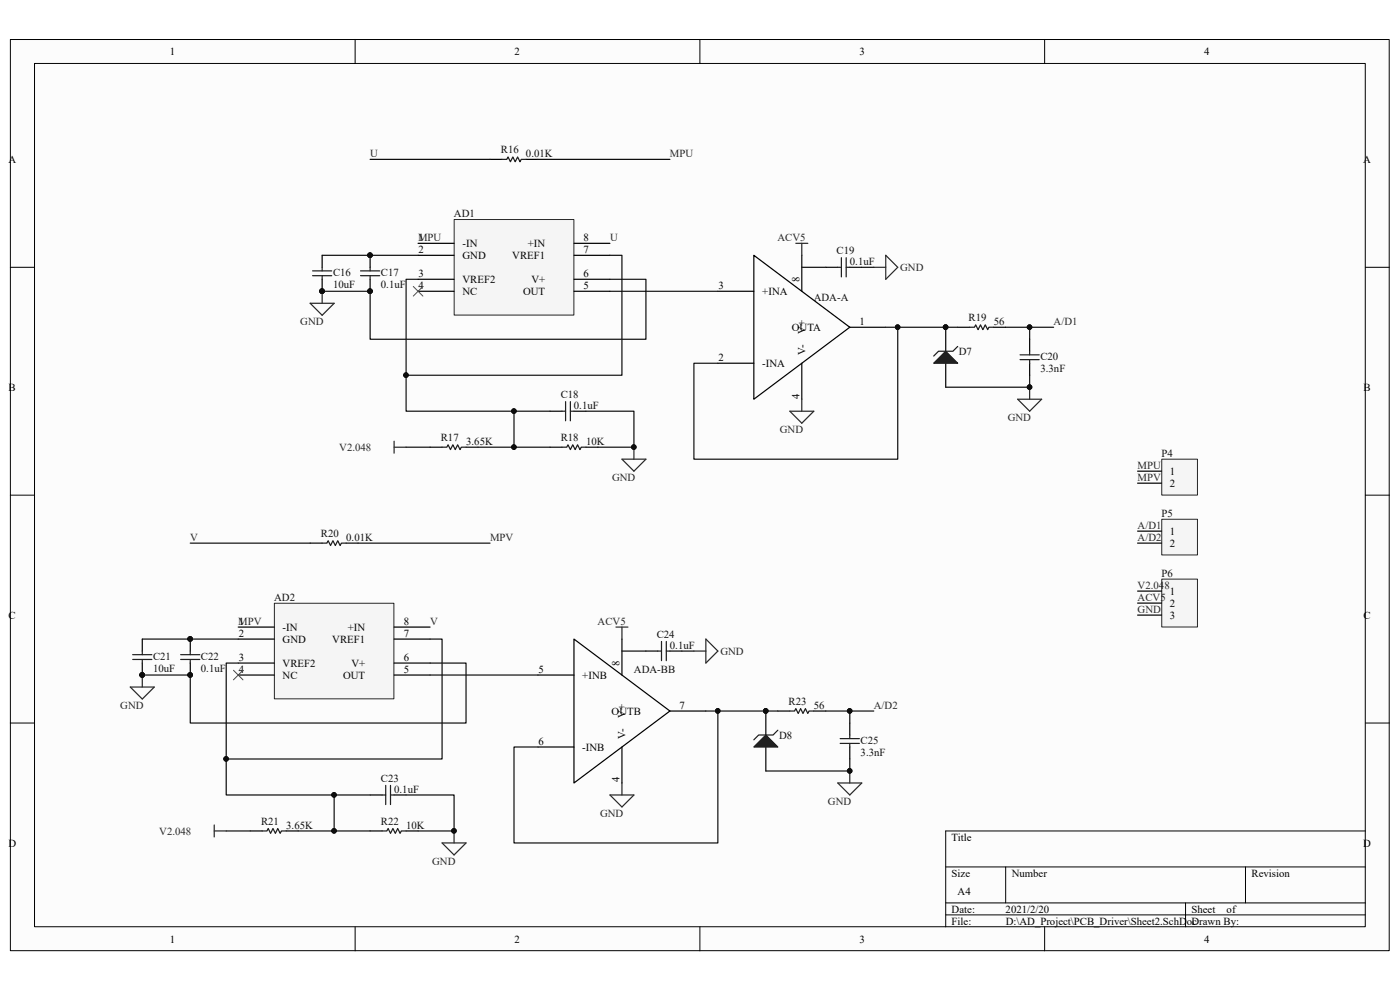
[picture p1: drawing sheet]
<svg xmlns="http://www.w3.org/2000/svg" width="297mm" height="210mm" viewBox="0 0 297 210" stroke-linecap="round" stroke-linejoin="round" font-family="sans-serif">
<path d="M2.2 8.4h292.5v193.3h-292.5z" fill="#fcfcfc"/>
<path d="M2.2 8.4h292.5v193.3h-292.5z" fill="none" stroke="#000" stroke-width=".21"/>
<path d="M7.4 13.5h282.2v183.1h-282.2z" fill="#fcfcfc"/>
<g fill="none" stroke="#000" stroke-width=".21">
<path d="M7.3 13.5h282.3v183.1h-282.3zM75.3 8.4v5.1M148.5 8.4v5.1M221.6 8.4v5.1M2.2 56.7h5.1M289.7 56.7h5.1M2.2 105h5.1M289.7 105h5.1M2.2 153.4h5.1M289.7 153.4h5.1M289.7 176.3h-89.1v20.3M75.3 196.6v5.1"/>
<path d="M148.5 196.6v5.1M200.6 183.9h89.1M200.6 191.5h89.1M200.6 194.1h89.1M213.4 183.9v7.6M221.6 196.6v5.1M251.5 191.5v5.1M264.2 183.9v7.6"/>
</g>
<path d="M96.4 46.6h25.4v20.2h-25.4z" fill="#f5f5f5"/>
<path d="M96.4 46.6h25.4v20.2h-25.4z" fill="none" stroke="#262626" stroke-width=".21"/>
<g fill="none" stroke="#000" stroke-width=".25">
<path d="M104 33.8h2.5M111.6 33.8h2.5M68.3 54.2v2.5M68.3 59.2v2.6M78.5 54.2v2.5M78.5 59.2v2.6M88.7 51.6h7.6M88.7 54.2h7.6M88.7 59.2h7.6M121.8 51.6h7.6M121.8 54.2h7.6M121.8 59.2h7.6"/>
<path d="M159.9 54.2l20.4 15.2-20.4 15.3zM170.1 54.2v7.6M175.2 56.7h2.5M180.3 56.7h2.5M88.7 61.8h7.6M121.8 61.8h7.6M152.3 61.8h7.6M152.3 77.1h7.6M170.1 77.1v7.6M180.3 69.4h7.6M200.6 69.4v5.1M200.6 77.1v5"/>
<path d="M91.2 94.9h2.6M98.9 94.9h2.5M116.7 87.2h2.5M116.7 94.9h2.5M121.8 87.2h2.5M124.3 94.9h2.6"/>
</g>
<g fill="#0e0e0e" stroke="#0e0e0e" stroke-width=".21">
<circle cx="68.3" cy="61.8" r=".48"/>
<circle cx="78.5" cy="61.8" r=".48"/>
<circle cx="78.5" cy="54.1" r=".48"/>
<circle cx="134.5" cy="94.8" r=".48"/>
<circle cx="200.6" cy="69.4" r=".48"/>
</g>
<g fill="none" stroke="#1c1c1c" stroke-width=".25">
<path d="M106.5 33.8h1l.3-.5 .5 1 .5-1 .5 1 .5-1 .5 1 .3-.5h1M66.3 57.5h4.1M66.3 58.5h4.1M68.3 56.7v.8M68.3 58.5v.7M76.5 57.5h4.1M76.5 58.5h4.1M78.5 56.7v.8M78.5 58.5v.7M177.7 56.7h.8M178.5 54.7v4M179.5 54.7v4"/>
<path d="M179.5 56.7h.8M93.8 94.9h1l.3-.5 .5 1 .5-1 .5 1 .5-1 .5 1 .3-.5h1M119.2 87.2h.8M119.2 94.9h1l.3-.5 .5 1 .5-1 .5 1 .5-1 .5 1 .3-.5h1M120 85.2v4.1M121 85.2v4.1M121 87.2h.8"/>
</g>
<path d="M168.8 51.6h2.6M170.1 51.6v2.6M185.4 56.7h2.5M187.9 54.2l2.6 2.5-2.6 2.5zM65.8 64.3h5.1l-2.6 2.6zM68.3 61.8v2.5M83.6 93.6v2.5M83.6 94.9h2.6M131.9 97.4h5.1l-2.5 2.6zM134.5 94.9v2.5M167.6 87.2h5l-2.5 2.6zM170.1 84.7v2.5" fill="none" stroke="#262626" stroke-width=".25"/>
<path d="M87.7 60.8l2 2M89.7 60.8l-2 2" fill="none" stroke="#4c4c4c" stroke-width=".21"/>
<path d="M198.1 77.1l2.5-2.6 2.6 2.6z" fill="#1c1c1c"/>
<path d="M198.1 77.1l2.5-2.6 2.6 2.6zM203.2 73.5l-1 1h-3.1l-1 1M205.7 69.4h1l.3-.5 .5 1 .5-1 .5 1 .5-1 .5 1 .3-.5h1M216.4 75.3h4.1M216.4 76.3h4.1M218.4 74.5v.8M218.4 76.3v.8" fill="none" stroke="#1c1c1c" stroke-width=".25"/>
<g fill="#0e0e0e" stroke="#0e0e0e" stroke-width=".21">
<circle cx="200.6" cy="69.4" r=".48"/>
<circle cx="218.4" cy="82.1" r=".48"/>
</g>
<path d="M203.2 69.4h2.5M210.8 69.4h2.6M218.4 72v2.5M218.4 77.1v2.5" fill="none" stroke="#000" stroke-width=".25"/>
<path d="M215.9 84.7h5.1l-2.6 2.5zM218.4 82.1v2.6" fill="none" stroke="#262626" stroke-width=".25"/>
<path d="M58.3 128h25.3v20.3h-25.3z" fill="#f5f5f5"/>
<path d="M58.2 128h25.4v20.3h-25.4z" fill="none" stroke="#262626" stroke-width=".21"/>
<g fill="none" stroke="#000" stroke-width=".25">
<path d="M65.8 115.2h2.5M73.4 115.2h2.6M30.2 135.6v2.5M40.4 135.6v2.5M50.5 133h7.7M50.5 135.6h7.7M83.6 133h7.6M83.6 135.6h7.6M137 138.1h2.6M142.1 138.1h2.6M30.2 140.7v2.5M40.4 140.7v2.5"/>
<path d="M50.5 140.7h7.7M50.5 143.2h7.7M83.6 140.7h7.6M83.6 143.2h7.6M162.5 150.8v5.1M162.5 158.5v5.1M53.1 176.3h2.5M60.7 176.3h2.6M78.5 168.6h2.6M78.5 176.3h2.6M83.6 168.6h2.6M86.2 176.3h2.5"/>
</g>
<g fill="#0e0e0e" stroke="#0e0e0e" stroke-width=".21">
<circle cx="30.2" cy="143.2" r=".48"/>
<circle cx="40.3" cy="143.2" r=".48"/>
<circle cx="40.3" cy="135.5" r=".48"/>
<circle cx="96.3" cy="176.3" r=".48"/>
<circle cx="162.4" cy="150.8" r=".48"/>
</g>
<g fill="none" stroke="#1c1c1c" stroke-width=".25">
<path d="M68.3 115.2h1.1l.2-.5 .5 1 .5-1 .5 1 .6-1 .5 1 .2-.5h1M28.1 138.9h4.1M28.1 139.9h4.1M30.2 138.1v.8M30.2 139.9v.8M38.3 138.9h4.1M38.3 139.9h4.1M40.4 138.1v.8M40.4 139.9v.8M139.6 138.1h.7M140.3 136.1v4M141.4 136.1v4"/>
<path d="M141.4 138.1h.7M55.6 176.3h1l.3-.5 .5 1 .5-1 .5 1 .5-1 .5 1 .3-.5h1M81.1 176.3h1l.2-.5 .5 1 .6-1 .5 1 .5-1 .5 1 .2-.5h1.1M81.1 168.6h.7M81.8 166.6v4.1M82.8 166.6v4.1M82.8 168.6h.8"/>
</g>
<path d="M130.7 133h2.5M131.9 133v2.6M147.2 138.1h2.6M149.8 135.6l2.5 2.5-2.5 2.6zM27.6 145.7h5.1l-2.5 2.6zM30.2 143.2v2.5M45.5 175v2.5M45.5 176.3h2.5M93.8 178.8h5.1l-2.6 2.6zM96.3 176.3v2.5M129.4 168.6h5.1l-2.6 2.6zM131.9 166.1v2.5" fill="none" stroke="#262626" stroke-width=".25"/>
<path d="M49.5 142.2l2.1 2M51.6 142.2l-2.1 2" fill="none" stroke="#4c4c4c" stroke-width=".21"/>
<path d="M159.9 158.5l2.6-2.6 2.5 2.6z" fill="#1c1c1c"/>
<path d="M159.9 158.5l2.6-2.6 2.5 2.6zM165 154.9l-1 1h-3.1l-1 1M167.6 150.8h1l.2-.5 .5 1 .5-1 .6 1 .5-1 .5 1 .2-.5h1M178.2 156.7h4.1M178.2 157.7h4.1M180.3 155.9v.8M180.3 157.7v.8" fill="none" stroke="#1c1c1c" stroke-width=".25"/>
<g fill="#0e0e0e" stroke="#0e0e0e" stroke-width=".21">
<circle cx="162.4" cy="150.8" r=".48"/>
<circle cx="180.3" cy="163.5" r=".48"/>
</g>
<path d="M121.8 135.6l20.3 15.2-20.3 15.3zM131.9 135.6v7.6M114.1 143.2h7.7M114.1 158.5h7.7M131.9 158.5v7.6M142.1 150.8h7.7M165 150.8h2.6M172.6 150.8h2.6M180.3 153.4v2.5M180.3 158.5v2.5" fill="none" stroke="#000" stroke-width=".25"/>
<path d="M177.7 166.1h5.1l-2.5 2.5zM180.3 163.6v2.5" fill="none" stroke="#262626" stroke-width=".25"/>
<path d="M246.5 97.5h7.5v7.5h-7.5z" fill="#f5f5f5"/>
<path d="M246.5 97.4h7.5v7.6h-7.5z" fill="none" stroke="#262626" stroke-width=".21"/>
<path d="M241.3 100h5.1M241.3 102.5h5.1" fill="none" stroke="#000" stroke-width=".25"/>
<path d="M246.5 110.2h7.5v7.5h-7.5z" fill="#f5f5f5"/>
<path d="M246.5 110.2h7.5v7.5h-7.5z" fill="none" stroke="#262626" stroke-width=".21"/>
<path d="M241.3 112.7h5.1M241.3 115.2h5.1" fill="none" stroke="#000" stroke-width=".25"/>
<path d="M246.5 122.9h7.5v10.1h-7.5z" fill="#f5f5f5"/>
<path d="M246.5 122.9h7.5v10.1h-7.5z" fill="none" stroke="#262626" stroke-width=".21"/>
<path d="M241.3 125.4h5.1M241.3 127.9h5.1M241.3 130.5h5.1" fill="none" stroke="#000" stroke-width=".25"/>
<g fill="none" stroke="#0e0e0e" stroke-width=".25">
<path d="M78.5 33.8h25.5M114.1 33.8h28M68.3 54.2h20.4M129.4 59.2h7.6v12.8h-58.5v-10.2h-10.2M129.4 54.2h2.5v25.4h-45.7v-20.4h2.5M170.1 56.7h5.1M182.8 56.7h2.6M86.2 79.6v7.6h30.5M129.4 61.8h22.9M187.9 69.4h2.6v28h-43.3v-20.3h5.1M190.5 69.4h12.7M213.4 69.4h5"/>
<path d="M218.4 79.6v2.5h-17.8M223.5 69.4h-5.1v2.6M86.2 94.9h5M101.4 94.9h15.3M109 87.2v7.7M124.3 87.2h10.2v7.7h-7.6M40.4 115.2h25.4M76 115.2h28M30.2 135.6h20.3M91.2 135.6h2.6v25.4h-45.8v-20.3h2.5M131.9 138.1h5.1M144.7 138.1h2.5"/>
<path d="M91.2 140.7h7.7v12.7h-58.5v-10.2h-10.2M91.2 143.2h22.9M149.8 150.8h2.5v28h-43.3v-20.3h5.1M152.3 150.8h12.7M175.2 150.8h5.1M185.4 150.8h-5.1v2.6M48 161v7.6h30.5M48 176.3h5.1M63.3 176.3h15.2M70.9 168.6v7.7M86.2 168.6h10.1v7.7h-7.6M180.3 161v2.6h-17.8"/>
</g>
<g fill="#0e0e0e" stroke="#0e0e0e" stroke-width=".21">
<circle cx="78.5" cy="54.1" r=".48"/>
<circle cx="68.3" cy="61.8" r=".48"/>
<circle cx="78.5" cy="61.8" r=".48"/>
<circle cx="86.1" cy="79.6" r=".48"/>
<circle cx="109" cy="87.2" r=".48"/>
<circle cx="109" cy="94.8" r=".48"/>
<circle cx="134.5" cy="94.8" r=".48"/>
<circle cx="190.4" cy="69.4" r=".48"/>
<circle cx="200.6" cy="69.4" r=".48"/>
<circle cx="218.4" cy="82.1" r=".48"/>
<circle cx="218.4" cy="69.4" r=".48"/>
<circle cx="40.3" cy="135.5" r=".48"/>
<circle cx="30.2" cy="143.2" r=".48"/>
<circle cx="40.3" cy="143.2" r=".48"/>
<circle cx="48" cy="161" r=".48"/>
<circle cx="70.9" cy="168.6" r=".48"/>
<circle cx="70.9" cy="176.3" r=".48"/>
<circle cx="96.3" cy="176.3" r=".48"/>
<circle cx="152.3" cy="150.8" r=".48"/>
<circle cx="162.4" cy="150.8" r=".48"/>
<circle cx="180.3" cy="163.5" r=".48"/>
<circle cx="180.3" cy="150.8" r=".48"/>
</g>
<g font-size="2.3">
<text x="36" y="11.7">1</text>
<text x="109.2" y="11.7">2</text>
<text x="182.3" y="11.7">3</text>
<text x="255.4" y="11.7">4</text>
<text x="1.8" y="34.6">A</text>
<text x="289.2" y="34.6">A</text>
<text x="88.8" y="51.1">1</text>
<text x="88.8" y="53.7">2</text>
<text x="98.1" y="52.4">-IN</text>
<text x="112" y="52.4">+IN</text>
<text x="123.8" y="51.1">8</text>
<text x="123.8" y="53.7">7</text>
<text x="88.8" y="58.8">3</text>
<text x="98.1" y="54.9">GND</text>
<text x="108.7" y="54.9">VREF1</text>
<text x="123.8" y="58.8">6</text>
<text x="169.6" y="59.8" transform="rotate(-90 169.6 59.8)">8</text>
<text x="88.8" y="61.3">4</text>
<text x="98.1" y="60">VREF2</text>
<text x="98.1" y="62.6">NC</text>
<text x="111" y="62.6">OUT</text>
<text x="112.7" y="60">V+</text>
<text x="123.8" y="61.3">5</text>
<text x="152.4" y="61.3">3</text>
<text x="161.7" y="62.6">+INA</text>
<text x="168" y="70.2">OUTA</text>
<text x="170.9" y="70.8" transform="rotate(-90 170.9 70.8)">V+</text>
<text x="182.3" y="68.9">1</text>
<text x="152.4" y="76.6">2</text>
<text x="161.7" y="77.9">-INA</text>
<text x="170.9" y="75.3" transform="rotate(-90 170.9 75.3)">V-</text>
<text x="1.8" y="82.9">B</text>
<text x="289.3" y="82.9">B</text>
<text x="169.6" y="84.5" transform="rotate(-90 169.6 84.5)">4</text>
<text x="248.2" y="100.7">1</text>
<text x="248.2" y="103.3">2</text>
<text x="248.2" y="113.5">1</text>
<text x="248.2" y="116">2</text>
<text x="1.8" y="131.3">C</text>
<text x="248.2" y="126.2">1</text>
<text x="248.2" y="128.7">2</text>
<text x="248.2" y="131.3">3</text>
<text x="289.3" y="131.3">C</text>
<text x="50.7" y="132.5">1</text>
<text x="50.7" y="135.1">2</text>
<text x="59.9" y="133.8">-IN</text>
<text x="59.9" y="136.4">GND</text>
<text x="70.5" y="136.4">VREF1</text>
<text x="73.8" y="133.8">+IN</text>
<text x="85.6" y="132.5">8</text>
<text x="85.6" y="135.1">7</text>
<text x="50.7" y="140.2">3</text>
<text x="50.7" y="142.7">4</text>
<text x="59.9" y="141.4">VREF2</text>
<text x="59.9" y="144">NC</text>
<text x="72.8" y="144">OUT</text>
<text x="74.5" y="141.4">V+</text>
<text x="85.6" y="140.2">6</text>
<text x="85.6" y="142.7">5</text>
<text x="114.3" y="142.7">5</text>
<text x="123.5" y="144">+INB</text>
<text x="131.4" y="141.2" transform="rotate(-90 131.4 141.2)">8</text>
<text x="129.8" y="151.6">OUTB</text>
<text x="132.7" y="152.3" transform="rotate(-90 132.7 152.3)">V+</text>
<text x="144.1" y="150.3">7</text>
<text x="114.3" y="158">6</text>
<text x="123.5" y="159.3">-INB</text>
<text x="132.7" y="156.7" transform="rotate(-90 132.7 156.7)">V-</text>
<text x="131.4" y="166" transform="rotate(-90 131.4 166)">4</text>
<text x="1.8" y="179.6">D</text>
<text x="201.9" y="178.3">Title</text>
<text x="289.2" y="179.6">D</text>
<text x="201.9" y="186">Size</text>
<text x="214.6" y="186">Number</text>
<text x="265.5" y="186">Revision</text>
<text x="203.2" y="189.8">A4</text>
<text x="201.9" y="193.6">Date:</text>
<text x="201.9" y="196.1">File:</text>
<text x="213.3" y="193.6">2021/2/20</text>
<text x="213.4" y="196.1">D:\AD_Project\PCB_Driver\Sheet2.SchDoc</text>
<text x="252.8" y="193.6">Sheet</text>
<text x="252.8" y="196.1">Drawn By:</text>
<text x="260.2" y="193.6">of</text>
<text x="36" y="199.9">1</text>
<text x="109.2" y="199.9">2</text>
<text x="182.3" y="199.9">3</text>
<text x="255.4" y="199.9">4</text>
</g>
<g font-size="2.3" fill="#262626">
<text x="78.5" y="33.3">U</text>
<text x="142.1" y="33.3">MPU</text>
<text x="88.7" y="51.1">MPU</text>
<text x="129.4" y="51.1">U</text>
<text x="164.9" y="51.1">ACV5</text>
<text x="191" y="57.5">GND</text>
<text x="63.7" y="68.9">GND</text>
<text x="223.5" y="68.9">A/D1</text>
<text x="213.8" y="89.3">GND</text>
<text x="72" y="95.6">V2.048</text>
<text x="165.4" y="91.8">GND</text>
<text x="129.8" y="102">GND</text>
<text x="241.3" y="99.4">MPU</text>
<text x="241.3" y="102">MPV</text>
<text x="241.3" y="112.2">A/D1</text>
<text x="40.3" y="114.7">V</text>
<text x="104" y="114.7">MPV</text>
<text x="241.3" y="114.7">A/D2</text>
<text x="241.3" y="124.9">V2.048</text>
<text x="241.3" y="127.4">ACV5</text>
<text x="241.3" y="130">GND</text>
<text x="50.5" y="132.5">MPV</text>
<text x="91.2" y="132.5">V</text>
<text x="126.8" y="132.5">ACV5</text>
<text x="152.8" y="138.9">GND</text>
<text x="25.5" y="150.3">GND</text>
<text x="185.4" y="150.3">A/D2</text>
<text x="127.3" y="173.2">GND</text>
<text x="175.6" y="170.7">GND</text>
<text x="33.8" y="177">V2.048</text>
<text x="91.7" y="183.4">GND</text>
</g>
<g font-size="2.3" fill="#0e0e0e">
<text x="106.3" y="32.6">R16</text>
<text x="111.6" y="33.3">0.01K</text>
<text x="96.3" y="46">AD1</text>
<text x="177.5" y="53.9">C19</text>
<text x="70.7" y="58.5">C16</text>
<text x="80.8" y="58.5">C17</text>
<text x="180.3" y="56.2">0.1uF</text>
<text x="70.7" y="61">10uF</text>
<text x="80.8" y="61">0.1uF</text>
<text x="172.6" y="63.8">ADA-A</text>
<text x="205.5" y="68.2">R19</text>
<text x="210.8" y="68.9">56</text>
<text x="203.4" y="75.3">D7</text>
<text x="220.7" y="76.3">C20</text>
<text x="220.7" y="78.9">3.3nF</text>
<text x="119" y="84.5">C18</text>
<text x="121.8" y="86.7">0.1uF</text>
<text x="93.5" y="93.6">R17</text>
<text x="98.9" y="94.4">3.65K</text>
<text x="119" y="93.6">R18</text>
<text x="124.3" y="94.4">10K</text>
<text x="246.4" y="96.9">P4</text>
<text x="68.1" y="114">R20</text>
<text x="246.4" y="109.6">P5</text>
<text x="73.4" y="114.7">0.01K</text>
<text x="246.4" y="122.3">P6</text>
<text x="58.2" y="127.4">AD2</text>
<text x="139.3" y="135.3">C24</text>
<text x="142.1" y="137.6">0.1uF</text>
<text x="32.5" y="142.5">10uF</text>
<text x="32.5" y="139.9">C21</text>
<text x="42.6" y="142.5">0.1uF</text>
<text x="42.6" y="139.9">C22</text>
<text x="134.5" y="142.7">ADA-BB</text>
<text x="167.3" y="149.6">R23</text>
<text x="172.6" y="150.3">56</text>
<text x="165.3" y="156.7">D8</text>
<text x="182.6" y="160.3">3.3nF</text>
<text x="182.6" y="157.7">C25</text>
<text x="80.8" y="165.9">C23</text>
<text x="83.6" y="168.1">0.1uF</text>
<text x="55.4" y="175">R21</text>
<text x="60.7" y="175.8">3.65K</text>
<text x="80.8" y="175">R22</text>
<text x="86.1" y="175.8">10K</text>
</g>
</svg>
